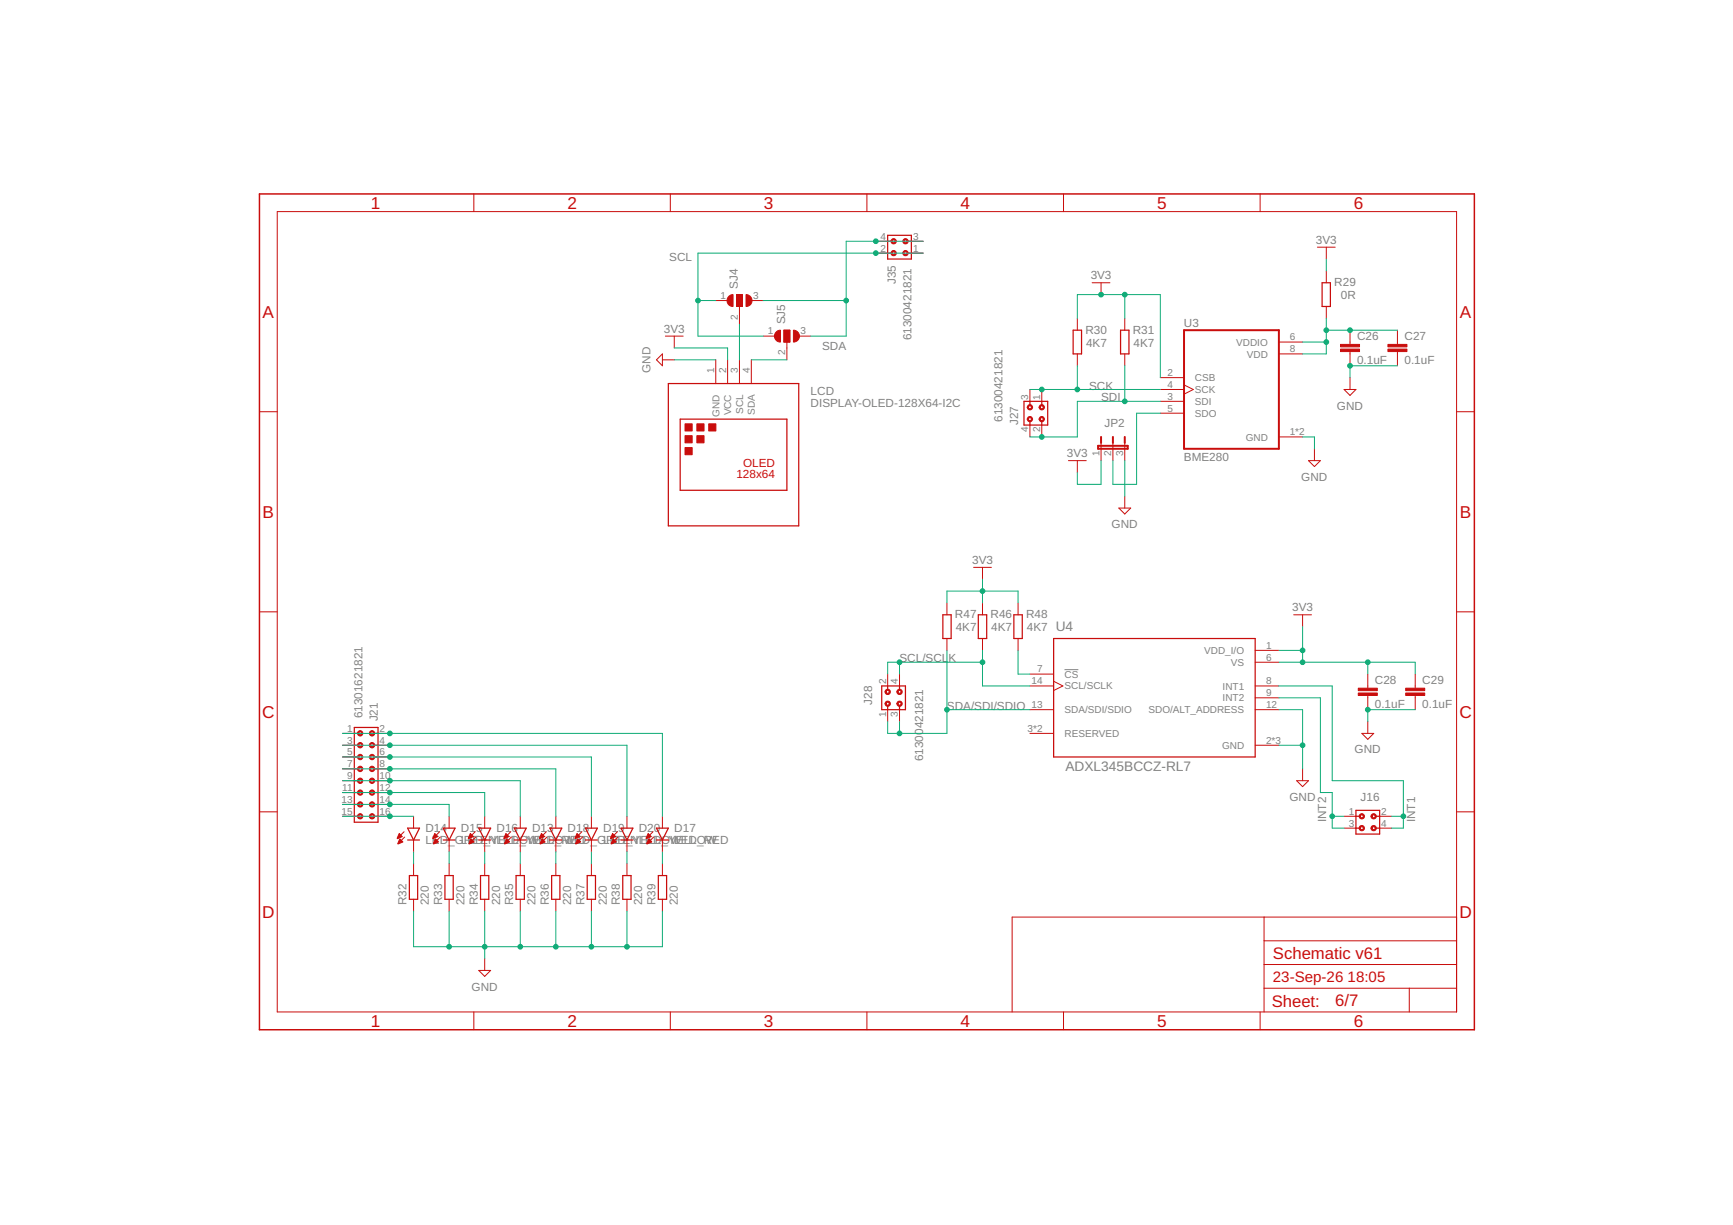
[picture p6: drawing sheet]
<svg xmlns="http://www.w3.org/2000/svg" width="297mm" height="210mm" viewBox="0 0 297 210" stroke-linecap="round" stroke-linejoin="round" font-family="sans-serif">
<path d="M182.5 114.7h2.3" fill="none" stroke="#808080" stroke-width=".17"/>
<g fill="none" stroke="#c90d0c" stroke-width=".17">
<path d="M47.5 36.3h202.2v137.1h-202.2zM81.2 33.2v3.1M114.9 33.2v3.1M148.6 33.2v3.1M182.3 33.2v3.1M216 33.2v3.1M114 57.6h3.1M115.6 57.6v2M122.7 51.5h2M126.2 50.5h1.1v2h-1.1zM126.7 52.5v3.1M128.8 51.5h2"/>
<path d="M130.8 57.6h2M134.4 56.6h1v2h-1zM134.9 58.6v3.1M136.9 57.6h2M150.1 43.4h2M150.1 41.3h2M156.2 43.4h2M156.2 41.3h2M184.7 54.5v2.1M187.2 48.5h3M188.7 48.5v2M192.8 54.5v2.1"/>
<path d="M219.2 58.6h4.1M225.8 42.4h3.1M227.3 42.4v2M227.3 46.4v2.1M227.3 52.5v2M231.4 56.6v2.4M239.5 56.6v2.4M44.5 70.5h3M113.5 60.6v2.1l-1-1zM113.5 61.7h2.1M122.7 61.7v4M124.7 61.7v4"/>
<path d="M126.7 61.7v4M128.8 61.7v4M176.5 66.7v2.1M176.5 72.8v2.1M178.6 66.7v2.1M178.6 72.8v2.1M183.1 78.9h3.1M184.7 60.6v2.1M184.7 78.9v2.1M188.7 75.9v3M190.8 75.9v3M192.8 60.6v2.1"/>
<path d="M192.8 75.9v3M198.9 64.7h4M198.9 70.8h4M198.9 68.8h4M198.9 66.7h4M202.9 66l1.6 .7-1.6 .8M219.2 60.6h4.1M219.2 74.9h4.1M224.3 78.9h2l-1 1zM225.3 76.9v2M230.4 66.7h2l-1 1.1zM231.4 60.2v2.5"/>
<path d="M231.4 64.7v2M239.5 60.2v2.5M249.7 70.5h3M166.9 97.2h3M168.4 97.2v2.1M191.8 87.1h2l-1 1zM192.8 85v2.1M44.5 104.8h3M152.1 115.5v2M154.2 115.5v2M162.3 103.3v2M162.3 109.4v2"/>
<path d="M168.4 103.3v2M168.4 109.4v2M174.5 103.3v2M174.5 109.4v2M176.5 117.5h4.1M176.5 115.5h4.1M180.6 116.7l1.6 .8-1.6 .8M215.1 111.4h4.1M215.1 113.5h4.1M215.1 117.5h4.1M215.1 119.6h4.1M221.7 105.3h3.1"/>
<path d="M223.3 105.3v2.1M234.4 115.5v2.4M234.4 119.1v2.5M242.6 115.5v2.4M242.6 119.1v2.5M249.7 104.8h3M44.5 139.1h3M58.7 125.7h2M58.7 127.7h2M58.7 129.7h2M58.7 131.7h2M58.7 133.8h2"/>
<path d="M58.7 135.8h2M58.7 137.8h2M58.7 139.9h2M64.8 125.7h2M64.8 127.7h2M64.8 129.7h2M64.8 131.7h2M64.8 133.8h2M64.8 135.8h2M64.8 137.8h2M64.8 139.9h2M70.9 139.9v2"/>
<path d="M77 139.9v2M83.1 139.9v2M89.2 139.9v2M95.3 139.9v2M101.4 139.9v2M107.5 139.9v2M113.5 139.9v2M152.1 121.6v2M154.2 121.6v2M176.5 125.7h4.1M176.5 121.6h4.1M215.1 127.7h4.1"/>
<path d="M215.1 121.6h4.1M222.2 133.8h2.1l-1 1zM223.3 131.7v2.1M230.4 139.9h2M233.4 125.7h2.1l-1.1 1zM234.4 123.6v2.1M236.5 139.9h2M249.7 139.1h3M69.3 142.5l-1.2 1.1M69.4 143.4l-1.2 1.1M70.9 143.9v2.1M70.9 148v2"/>
<path d="M70.9 154.1v2M75.4 142.5l-1.2 1.1M75.5 143.4l-1.2 1.1M77 143.9v2.1M77 148v2M77 154.1v2M81.4 142.5l-1.1 1.1M81.6 143.4l-1.2 1.1M83.1 143.9v2.1M83.1 148v2M83.1 154.1v2M87.5 142.5l-1.1 1.1"/>
<path d="M87.7 143.4l-1.2 1.1M89.2 143.9v2.1M89.2 148v2M89.2 154.1v2M93.6 142.5l-1.1 1.1M93.7 143.4l-1.1 1.1M95.3 143.9v2.1M95.3 148v2M95.3 154.1v2M99.7 142.5l-1.1 1.1M99.8 143.4l-1.1 1.1M101.4 143.9v2.1"/>
<path d="M101.4 148v2M101.4 154.1v2M105.8 142.5l-1.1 1.1M105.9 143.4l-1.1 1.1M107.5 143.9v2.1M107.5 148v2M107.5 154.1v2M111.9 142.5l-1.1 1.1M112 143.4l-1.1 1.1M113.5 143.9v2.1M113.5 148v2M113.5 154.1v2"/>
<path d="M216.7 157.1v16.3M230.4 141.9h2M236.5 141.9h2M249.7 157.1h-76.2v16.3M81.2 173.4v3M82.1 166.3h2l-1 1zM83.1 164.3v2M114.9 173.4v3M148.6 173.4v3M182.3 173.4v3M216 173.4v3M216.7 169.3h33"/>
<path d="M216.7 165.3h33M216.7 161.2h33M241.6 169.3v4.1"/>
</g>
<path d="M44.5 33.2h208.2v143.2h-208.2z" fill="none" stroke="#c90d0c" stroke-width=".25"/>
<g fill="none" stroke="#c90d0c" stroke-width=".21">
<path d="M152.1 40.3h4.1v4.1h-4.1zM152.1 41.3h.7M152.1 43.4h.7M155.6 41.3h.6M155.6 43.4h.6M183.9 56.6h1.5v4h-1.5zM192.1 56.6h1.4v4h-1.4zM226.6 48.5h1.4v4h-1.4zM114.6 65.7h22.3v24.4h-22.3zM116.6 71.8h18.3v12.2h-18.3zM175.5 68.8h4.1v4h-4.1zM176.5 68.8v.6"/>
<path d="M176.5 72.2v.6M178.6 68.8v.6M178.6 72.2v.6M151.1 117.5h4.1v4.1h-4.1zM152.1 117.5v.7M154.2 117.5v.7M161.6 105.3h1.4v4.1h-1.4zM167.7 105.3h1.4v4.1h-1.4zM173.8 105.3h1.4v4.1h-1.4zM180.6 109.4h34.5v20.3h-34.5zM60.7 124.7h4.1v16.2h-4.1zM60.7 131.7h.7"/>
<path d="M60.7 129.7h.7M60.7 127.7h.7M60.7 125.7h.7M60.7 133.8h.7M60.7 139.9h.7M60.7 137.8h.7M60.7 135.8h.7M64.1 131.7h.7M64.1 129.7h.7M64.1 127.7h.7M64.1 125.7h.7M64.1 133.8h.7"/>
<path d="M64.1 139.9h.7M64.1 137.8h.7M64.1 135.8h.7M152.1 120.9v.7M154.2 120.9v.7M232.4 139.9h.7M232.4 138.9h4.1v4h-4.1zM235.8 139.9h.7M69.9 143.9h2M69.9 141.9h2l-1 2zM70.2 150h1.4v4.1h-1.4zM76 143.9h2"/>
<path d="M76 141.9h2l-1 2zM76.3 150h1.4v4.1h-1.4zM82.1 143.9h2M82.1 141.9h2l-1 2zM82.4 150h1.4v4.1h-1.4zM88.2 141.9h2l-1 2zM88.2 143.9h2M88.5 150h1.4v4.1h-1.4zM94.3 143.9h2M94.3 141.9h2l-1 2zM94.6 150h1.4v4.1h-1.4zM100.4 143.9h2"/>
<path d="M100.4 141.9h2l-1 2zM100.6 150h1.5v4.1h-1.5zM106.4 143.9h2.1M106.4 141.9h2.1l-1 2zM106.7 150h1.5v4.1h-1.5zM112.5 143.9h2.1M112.5 141.9h2.1l-1.1 2zM112.8 150h1.5v4.1h-1.5zM232.4 141.9h.7M235.8 141.9h.7"/>
</g>
<g fill="#c90d0c" stroke="#c90d0c" stroke-width=".17">
<path d="M117.4 72.6h1.2v1.3h-1.2z"/>
<path d="M119.4 72.6h1.3v1.3h-1.3z"/>
<path d="M117.4 74.7h1.2v1.2h-1.2z"/>
<path d="M121.5 72.6h1.2v1.3h-1.2z"/>
<path d="M117.4 76.7h1.2v1.2h-1.2z"/>
<path d="M119.4 74.7h1.3v1.2h-1.3z"/>
<path d="M229.8 59.8h3.2v.4h-3.2z"/>
<path d="M229.8 59h3.2v.4h-3.2z"/>
<path d="M237.9 59.8h3.3v.4h-3.3z"/>
<path d="M237.9 59h3.3v.4h-3.3z"/>
<path d="M232.8 118.7h3.3v.5h-3.3z"/>
<path d="M232.8 117.9h3.3v.4h-3.3z"/>
<path d="M240.9 118.7h3.3v.5h-3.3z"/>
<path d="M240.9 117.9h3.3v.4h-3.3z"/>
<path d="M126.2 50.5h1.1v2h-1.1z"/>
<path d="M134.4 56.6h1v2h-1z"/>
</g>
<path d="M202.9 56.6h16.3v20.3h-16.3zM188.2 76.4h5.1v.5h-5.1zM188.7 74.9v1M190.8 74.9v1M192.8 74.9v1" fill="none" stroke="#c90d0c" stroke-width=".34"/>
<g fill="#c90d0c" stroke="#c90d0c" stroke-width=".17">
<path d="M176.3 71.5a.45 .45 0 0 1 .6 .1 .45 .45 0 0 1-.3 .7 .45 .45 0 0 1-.5-.5h.2a.26 .26 0 0 1 .3-.2 .26 .26 0 0 1 .1 .4 .26 .26 0 0 1-.4-.1v-.1h-.2z" fill-rule="evenodd"/>
<path d="M178.3 71.5a.45 .45 0 0 1 .7 .1 .45 .45 0 0 1-.4 .7 .45 .45 0 0 1-.5-.5h.2a.26 .26 0 0 1 .4-.2 .26 .26 0 0 1 0 .4 .26 .26 0 0 1-.4-.1v-.1h-.2z" fill-rule="evenodd"/>
<path d="M178.3 69.4a.46 .46 0 0 1 .7 .2 .46 .46 0 0 1-.4 .6 .46 .46 0 0 1-.5-.4h.2a.26 .26 0 0 1 .4-.2 .26 .26 0 0 1 0 .4 .26 .26 0 0 1-.4-.1v-.1h-.2z" fill-rule="evenodd"/>
<path d="M176.3 69.4a.46 .46 0 0 1 .6 .2 .46 .46 0 0 1-.3 .6 .46 .46 0 0 1-.5-.4h.2a.26 .26 0 0 1 .3-.2 .26 .26 0 0 1 .1 .4 .26 .26 0 0 1-.4-.1v-.1h-.2z" fill-rule="evenodd"/>
<path d="M63.5 131.4a.46 .46 0 0 1 .7 .2 .46 .46 0 0 1-.3 .6 .46 .46 0 0 1-.6-.5h.2a.26 .26 0 0 1 .4-.2 .26 .26 0 0 1 .1 .5 .26 .26 0 0 1-.5-.1v-.2h-.2z" fill-rule="evenodd"/>
<path d="M63.5 129.4a.46 .46 0 0 1 .7 .1 .46 .46 0 0 1-.3 .7 .46 .46 0 0 1-.6-.5h.2a.26 .26 0 0 1 .4-.2 .26 .26 0 0 1 .1 .4 .26 .26 0 0 1-.5-.1v-.1h-.2z" fill-rule="evenodd"/>
<path d="M63.5 127.3a.46 .46 0 0 1 .7 .2 .46 .46 0 0 1-.3 .6 .46 .46 0 0 1-.6-.4h.2a.26 .26 0 0 1 .4-.2 .26 .26 0 0 1 .1 .4 .26 .26 0 0 1-.5-.1v-.1h-.2z" fill-rule="evenodd"/>
<path d="M63.5 125.3a.46 .46 0 0 1 .7 .2 .46 .46 0 0 1-.3 .6 .46 .46 0 0 1-.6-.4h.2a.26 .26 0 0 1 .4-.3 .26 .26 0 0 1 .1 .5 .26 .26 0 0 1-.5-.1v-.1h-.2z" fill-rule="evenodd"/>
<path d="M63.5 133.4a.46 .46 0 0 1 .7 .2 .46 .46 0 0 1-.3 .6 .46 .46 0 0 1-.6-.4h.2a.26 .26 0 0 1 .4-.2 .26 .26 0 0 1 .1 .4 .26 .26 0 0 1-.5-.1v-.1h-.2z" fill-rule="evenodd"/>
<path d="M61.4 125.3a.46 .46 0 0 1 .7 .2 .46 .46 0 0 1-.3 .6 .46 .46 0 0 1-.5-.4h.2a.26 .26 0 0 1 .4-.3 .26 .26 0 0 1 0 .5 .26 .26 0 0 1-.4-.1v-.1h-.2z" fill-rule="evenodd"/>
<path d="M61.4 127.3a.46 .46 0 0 1 .7 .2 .46 .46 0 0 1-.3 .6 .46 .46 0 0 1-.5-.4h.2a.26 .26 0 0 1 .4-.2 .26 .26 0 0 1 0 .4 .26 .26 0 0 1-.4-.1v-.1h-.2z" fill-rule="evenodd"/>
<path d="M61.4 129.4a.46 .46 0 0 1 .7 .1 .46 .46 0 0 1-.3 .7 .46 .46 0 0 1-.5-.5h.2a.26 .26 0 0 1 .4-.2 .26 .26 0 0 1 0 .4 .26 .26 0 0 1-.4-.1v-.1h-.2z" fill-rule="evenodd"/>
<path d="M61.4 131.4a.46 .46 0 0 1 .7 .2 .46 .46 0 0 1-.3 .6 .46 .46 0 0 1-.5-.5h.2a.26 .26 0 0 1 .4-.2 .26 .26 0 0 1 0 .5 .26 .26 0 0 1-.4-.1v-.2h-.2z" fill-rule="evenodd"/>
<path d="M61.4 133.4a.46 .46 0 0 1 .7 .2 .46 .46 0 0 1-.3 .6 .46 .46 0 0 1-.5-.4h.2a.26 .26 0 0 1 .4-.2 .26 .26 0 0 1 0 .4 .26 .26 0 0 1-.4-.1v-.1h-.2z" fill-rule="evenodd"/>
<path d="M63.5 139.5a.46 .46 0 0 1 .7 .2 .46 .46 0 0 1-.3 .6 .46 .46 0 0 1-.6-.4h.2a.26 .26 0 0 1 .4-.2 .26 .26 0 0 1 .1 .4 .26 .26 0 0 1-.5-.1v-.1h-.2z" fill-rule="evenodd"/>
<path d="M63.5 137.5a.46 .46 0 0 1 .7 .2 .46 .46 0 0 1-.3 .6 .46 .46 0 0 1-.6-.5h.2a.26 .26 0 0 1 .4-.2 .26 .26 0 0 1 .1 .4 .26 .26 0 0 1-.5 0v-.2h-.2z" fill-rule="evenodd"/>
<path d="M63.5 135.5a.46 .46 0 0 1 .7 .1 .46 .46 0 0 1-.3 .7 .46 .46 0 0 1-.6-.5h.2a.26 .26 0 0 1 .4-.2 .26 .26 0 0 1 .1 .4 .26 .26 0 0 1-.5-.1v-.1h-.2z" fill-rule="evenodd"/>
<path d="M61.4 135.5a.46 .46 0 0 1 .7 .1 .46 .46 0 0 1-.3 .7 .46 .46 0 0 1-.5-.5h.2a.26 .26 0 0 1 .4-.2 .26 .26 0 0 1 0 .4 .26 .26 0 0 1-.4-.1v-.1h-.2z" fill-rule="evenodd"/>
<path d="M61.4 137.5a.46 .46 0 0 1 .7 .2 .46 .46 0 0 1-.3 .6 .46 .46 0 0 1-.5-.5h.2a.26 .26 0 0 1 .4-.2 .26 .26 0 0 1 0 .4 .26 .26 0 0 1-.4 0v-.2h-.2z" fill-rule="evenodd"/>
<path d="M61.4 139.5a.46 .46 0 0 1 .7 .2 .46 .46 0 0 1-.3 .6 .46 .46 0 0 1-.5-.4h.2a.26 .26 0 0 1 .4-.2 .26 .26 0 0 1 0 .4 .26 .26 0 0 1-.4-.1v-.1h-.2z" fill-rule="evenodd"/>
<path d="M153.9 118.2a.46 .46 0 0 1 .7 .1 .46 .46 0 0 1-.3 .7 .46 .46 0 0 1-.6-.4h.2a.26 .26 0 0 1 .4-.3 .26 .26 0 0 1 .1 .4 .26 .26 0 0 1-.5 0l-.2-.1z" fill-rule="evenodd"/>
<path d="M151.9 118.2a.46 .46 0 0 1 .7 .1 .46 .46 0 0 1-.3 .7 .46 .46 0 0 1-.6-.4h.2a.26 .26 0 0 1 .4-.3 .26 .26 0 0 1 0 .4 .26 .26 0 0 1-.4 0l-.2-.1z" fill-rule="evenodd"/>
<path d="M151.9 120.2a.46 .46 0 0 1 .7 .2 .46 .46 0 0 1-.3 .6 .46 .46 0 0 1-.6-.4h.2a.26 .26 0 0 1 .4-.3 .26 .26 0 0 1 0 .5 .26 .26 0 0 1-.4-.1l-.2-.1z" fill-rule="evenodd"/>
<path d="M153.9 120.2a.46 .46 0 0 1 .7 .2 .46 .46 0 0 1-.3 .6 .46 .46 0 0 1-.6-.4h.2a.26 .26 0 0 1 .4-.3 .26 .26 0 0 1 .1 .5 .26 .26 0 0 1-.5-.1l-.2-.1z" fill-rule="evenodd"/>
<path d="M86.7 142.8l.5 .6-.8 .3z" fill-rule="evenodd"/>
<path d="M86.8 143.7l.5 .6-.8 .3z" fill-rule="evenodd"/>
<path d="M68.4 142.8l.6 .6-.9 .3z" fill-rule="evenodd"/>
<path d="M68.5 143.7l.6 .6-.9 .3z" fill-rule="evenodd"/>
<path d="M74.5 142.8l.6 .6-.9 .3z" fill-rule="evenodd"/>
<path d="M74.6 143.7l.6 .6-.9 .3z" fill-rule="evenodd"/>
<path d="M80.6 142.8l.5 .6-.8 .3z" fill-rule="evenodd"/>
<path d="M80.7 143.7l.5 .6-.8 .3z" fill-rule="evenodd"/>
<path d="M111.1 142.8l.5 .6-.8 .3z" fill-rule="evenodd"/>
<path d="M111.2 143.7l.5 .6-.8 .3z" fill-rule="evenodd"/>
<path d="M92.8 142.8l.5 .6-.8 .3z" fill-rule="evenodd"/>
<path d="M92.9 143.7l.5 .6-.8 .3z" fill-rule="evenodd"/>
<path d="M98.9 142.8l.5 .6-.8 .3z" fill-rule="evenodd"/>
<path d="M99 143.7l.5 .6-.8 .3z" fill-rule="evenodd"/>
<path d="M105 142.8l.5 .6-.8 .3z" fill-rule="evenodd"/>
<path d="M105.1 143.7l.5 .6-.8 .3z" fill-rule="evenodd"/>
<path d="M127.9 50.5a1.02 1.02 0 0 1 1 1 1.02 1.02 0 0 1-1 1z" fill-rule="evenodd"/>
<path d="M125 50.7l.6-.2v2a1.01 1.01 0 0 1-.9-.6 1.01 1.01 0 0 1 .3-1.2z" fill-rule="evenodd"/>
<path d="M136 56.6a1.02 1.02 0 0 1 1 1 1.02 1.02 0 0 1-1 1z" fill-rule="evenodd"/>
<path d="M133.1 56.8l.7-.2v2a1.01 1.01 0 0 1-1-.6 1.01 1.01 0 0 1 .3-1.2z" fill-rule="evenodd"/>
<path d="M152.9 41a.46 .46 0 0 1 .7 .2 .46 .46 0 0 1-.3 .6 .46 .46 0 0 1-.6-.5h.2a.26 .26 0 0 1 .4-.2 .26 .26 0 0 1 0 .4 .26 .26 0 0 1-.4 0v-.2h-.2z" fill-rule="evenodd"/>
<path d="M152.9 43a.46 .46 0 0 1 .7 .2 .46 .46 0 0 1-.3 .6 .46 .46 0 0 1-.6-.4h.2a.26 .26 0 0 1 .4-.2 .26 .26 0 0 1 0 .4 .26 .26 0 0 1-.4-.1v-.1h-.2z" fill-rule="evenodd"/>
<path d="M154.9 43a.46 .46 0 0 1 .7 .2 .46 .46 0 0 1-.3 .6 .46 .46 0 0 1-.6-.4h.2a.26 .26 0 0 1 .4-.2 .26 .26 0 0 1 .1 .4 .26 .26 0 0 1-.4-.1l-.1-.1h-.2z" fill-rule="evenodd"/>
<path d="M154.9 41a.46 .46 0 0 1 .7 .2 .46 .46 0 0 1-.3 .6 .46 .46 0 0 1-.6-.5h.2a.26 .26 0 0 1 .4-.2 .26 .26 0 0 1 .1 .4 .26 .26 0 0 1-.4 0l-.1-.2h-.2z" fill-rule="evenodd"/>
<path d="M235.2 141.5a.46 .46 0 0 1 .7 .2 .46 .46 0 0 1-.3 .6 .46 .46 0 0 1-.6-.4h.2a.25 .25 0 0 1 .4-.2 .25 .25 0 0 1 0 .4 .25 .25 0 0 1-.4-.1v-.1h-.2z" fill-rule="evenodd"/>
<path d="M235.2 139.5a.46 .46 0 0 1 .7 .2 .46 .46 0 0 1-.4 .6 .46 .46 0 0 1-.5-.4h.2a.25 .25 0 0 1 .4-.2 .25 .25 0 0 1 0 .4 .25 .25 0 0 1-.4-.1v-.1h-.2z" fill-rule="evenodd"/>
<path d="M233.1 139.5a.46 .46 0 0 1 .7 .2 .46 .46 0 0 1-.3 .6 .46 .46 0 0 1-.5-.4h.2a.25 .25 0 0 1 .3-.2 .25 .25 0 0 1 .1 .4 .25 .25 0 0 1-.4-.1v-.1h-.2z" fill-rule="evenodd"/>
<path d="M233.1 141.5a.46 .46 0 0 1 .7 .2 .46 .46 0 0 1-.3 .6 .46 .46 0 0 1-.5-.4h.2a.25 .25 0 0 1 .3-.2 .25 .25 0 0 1 .1 .4 .25 .25 0 0 1-.4-.1v-.1h-.2z" fill-rule="evenodd"/>
</g>
<g fill="none" stroke="#0dab76" stroke-width=".17">
<path d="M115.6 59.6h9.1v2.1M119.6 51.5h3.1M126.7 55.6v6.1M130.8 51.5h14.2M158.2 41.3h-13.2v16.3h-6.1M158.2 43.4h-38.6v14.2h11.2M184.7 54.5v-4h14.2v14.2M192.8 50.5v4M223.3 58.6h4M227.3 54.5v6.1h-4M227.3 44.4v2M227.3 56.6h12.2"/>
<path d="M115.6 61.7h7.1M128.8 61.7h6.1M176.5 66.7h22.4M184.7 62.7v4M188.7 78.9v4.1h-4v-2M192.8 62.7v6.1M192.8 78.9v6.1M198.9 68.8h-14.2v6.1h-8.2M198.9 70.8h-4.1v12.2h-4v-4.1M223.3 74.9h2v2M239.5 62.7h-8.1v2M168.4 99.3v4"/>
<path d="M154.2 113.5v2M162.3 103.3v-2h12.2v2M162.3 111.4v14.3h-10.2v-2.1M168.4 111.4v6.1h8.1M168.4 113.5h-16.3v2M174.5 111.4v4.1h2M219.2 111.4h4.1M219.2 113.5h23.4v2M219.2 119.6h7.1v16.2h2v6.1h2.1M219.2 117.5h9.1v16.3h12.2v8.1h-2M223.3 107.4v6.1M234.4 113.5v2"/>
<path d="M58.7 135.8h24.4v4.1M58.7 125.7h54.8v14.2M58.7 127.7h48.8v12.2M58.7 129.7h42.7v10.2M58.7 131.7h36.6v8.2M58.7 133.8h30.5v6.1M58.7 137.8h18.3v2.1M58.7 139.9h12.2M154.2 123.6v2.1M162.3 121.6h14.2M219.2 121.6h4.1v10.1M219.2 127.7h4.1"/>
<path d="M228.3 139.9h2.1M238.5 139.9h2M242.6 121.6h-8.2v2M70.9 146v2M70.9 156.1v6.1h42.6v-6.1M77 146v2M77 156.1v6.1M83.1 146v2M83.1 156.1v8.2M89.2 146v2M89.2 156.1v6.1M95.3 146v2"/>
<path d="M95.3 156.1v6.1M101.4 146v2M101.4 156.1v6.1M107.5 146v2M107.5 156.1v6.1M113.5 146v2"/>
</g>
<g fill="#0dab76" stroke="#0dab76" stroke-width=".17">
<circle cx="227.3" cy="58.6" r=".4"/>
<circle cx="227.3" cy="56.6" r=".4"/>
<circle cx="231.4" cy="56.6" r=".4"/>
<circle cx="188.7" cy="50.5" r=".4"/>
<circle cx="192.8" cy="50.5" r=".4"/>
<circle cx="168.4" cy="101.3" r=".4"/>
<circle cx="223.3" cy="111.4" r=".4"/>
<circle cx="223.3" cy="113.5" r=".4"/>
<circle cx="234.4" cy="113.5" r=".4"/>
<circle cx="231.4" cy="62.7" r=".4"/>
<circle cx="83.1" cy="162.2" r=".4"/>
<circle cx="107.5" cy="162.2" r=".4"/>
<circle cx="101.4" cy="162.2" r=".4"/>
<circle cx="95.3" cy="162.2" r=".4"/>
<circle cx="89.2" cy="162.2" r=".4"/>
<circle cx="77" cy="162.2" r=".4"/>
<circle cx="223.3" cy="127.7" r=".4"/>
<circle cx="234.4" cy="121.6" r=".4"/>
<circle cx="192.8" cy="68.8" r=".4"/>
<circle cx="178.6" cy="74.9" r=".4"/>
<circle cx="184.7" cy="66.7" r=".4"/>
<circle cx="178.6" cy="66.7" r=".4"/>
<circle cx="66.8" cy="139.9" r=".4"/>
<circle cx="66.8" cy="137.8" r=".4"/>
<circle cx="66.8" cy="135.8" r=".4"/>
<circle cx="66.8" cy="133.8" r=".4"/>
<circle cx="66.8" cy="131.7" r=".4"/>
<circle cx="66.8" cy="129.7" r=".4"/>
<circle cx="66.8" cy="127.7" r=".4"/>
<circle cx="66.8" cy="125.7" r=".4"/>
<circle cx="168.4" cy="113.5" r=".4"/>
<circle cx="154.2" cy="113.5" r=".4"/>
<circle cx="162.3" cy="121.6" r=".4"/>
<circle cx="154.2" cy="125.7" r=".4"/>
<circle cx="145" cy="51.5" r=".4"/>
<circle cx="150.1" cy="41.3" r=".4"/>
<circle cx="119.6" cy="51.5" r=".4"/>
<circle cx="150.1" cy="43.4" r=".4"/>
<circle cx="240.5" cy="139.9" r=".4"/>
<circle cx="228.3" cy="139.9" r=".4"/>
</g>
<g font-size="2.9" fill="#c90d0c">
<text x="63.6" y="35.8">1</text>
<text x="97.3" y="35.8">2</text>
<text x="130.9" y="35.8">3</text>
<text x="164.6" y="35.8">4</text>
<text x="198.3" y="35.8">5</text>
<text x="232" y="35.8">6</text>
<text x="45" y="54.4">A</text>
<text x="250.2" y="54.4">A</text>
<text x="45" y="88.7">B</text>
<text x="250.2" y="88.7">B</text>
<text x="44.9" y="123">C</text>
<text x="250.1" y="123">C</text>
<text x="44.9" y="157.3">D</text>
<text x="250.1" y="157.3">D</text>
<text x="218.2" y="164.3">Schematic v61</text>
<text x="218" y="172.5">Sheet:</text>
<text x="228.8" y="172.4">6/7</text>
<text x="63.6" y="176">1</text>
<text x="97.3" y="176">2</text>
<text x="130.9" y="176">3</text>
<text x="164.6" y="176">4</text>
<text x="198.3" y="176">5</text>
<text x="232" y="176">6</text>
</g>
<g font-size="2.6" fill="#c90d0c">
<text x="218.2" y="168.3">23-Sep-26</text>
<text x="231" y="168.3">18:05</text>
</g>
<g font-size="2.3" fill="#808080">
<text x="180.9" y="108.1">U4</text>
<text x="182.6" y="132.1">ADXL345BCCZ-RL7</text>
</g>
<g font-size="2" fill="#808080">
<text x="225.5" y="41.8">3V3</text>
<text x="114.7" y="44.8">SCL</text>
<text x="186.9" y="47.8">3V3</text>
<text x="126.4" y="49.5" transform="rotate(-90 126.4 49.5)">SJ4</text>
<text x="153.6" y="48.7" transform="rotate(-90 153.6 48.7)">J35</text>
<text x="228.7" y="49">R29</text>
<text x="229.8" y="51.3">0R</text>
<text x="113.8" y="57">3V3</text>
<text x="134.6" y="55.6" transform="rotate(-90 134.6 55.6)">SJ5</text>
<text x="156.2" y="58.3" transform="rotate(-90 156.2 58.3)">61300421821</text>
<text x="186" y="57.2">R30</text>
<text x="186.2" y="59.4">4K7</text>
<text x="194.2" y="57.2">R31</text>
<text x="194.3" y="59.4">4K7</text>
<text x="202.9" y="56.1">U3</text>
<text x="232.6" y="58.3">C26</text>
<text x="240.7" y="58.3">C27</text>
<text x="111.5" y="63.9" transform="rotate(-90 111.5 63.9)">GND</text>
<text x="140.9" y="60">SDA</text>
<text x="232.6" y="62.4">0.1uF</text>
<text x="240.7" y="62.4">0.1uF</text>
<text x="138.9" y="69.8">DISPLAY-OLED-128X64-I2C</text>
<text x="138.9" y="67.8">LCD</text>
<text x="186.7" y="66.7">SCK</text>
<text x="188.7" y="68.8">SDI</text>
<text x="229.1" y="70.2">GND</text>
<text x="171.9" y="72.3" transform="rotate(-90 171.9 72.3)">61300421821</text>
<text x="174.5" y="72.8" transform="rotate(-90 174.5 72.8)">J27</text>
<text x="189.3" y="73.2">JP2</text>
<text x="182.9" y="78.3">3V3</text>
<text x="202.9" y="78.9">BME280</text>
<text x="223" y="82.4">GND</text>
<text x="190.5" y="90.5">GND</text>
<text x="166.6" y="96.6">3V3</text>
<text x="163.7" y="105.9">R47</text>
<text x="169.8" y="105.9">R46</text>
<text x="175.9" y="105.9">R48</text>
<text x="221.5" y="104.7">3V3</text>
<text x="154.2" y="113.5">SCL/SCL</text>
<text x="162.6" y="113.5">K</text>
<text x="163.8" y="108.2">4K7</text>
<text x="169.9" y="108.2">4K7</text>
<text x="176" y="108.2">4K7</text>
<text x="235.7" y="117.2">C28</text>
<text x="243.8" y="117.2">C29</text>
<text x="62.1" y="123.1" transform="rotate(-90 62.1 123.1)">61301621821</text>
<text x="64.8" y="123.6" transform="rotate(-90 64.8 123.6)">J21</text>
<text x="149.5" y="120.8" transform="rotate(-90 149.5 120.8)">J28</text>
<text x="162.3" y="121.6">SDA/SDI/SDIO</text>
<text x="235.7" y="121.3">0.1uF</text>
<text x="243.8" y="121.3">0.1uF</text>
<text x="158.2" y="130.4" transform="rotate(-90 158.2 130.4)">61300421821</text>
<text x="232.2" y="129.1">GND</text>
<text x="221" y="137.2">GND</text>
<text x="233.2" y="137.2">J16</text>
<text x="72.9" y="142.5">D14</text>
<text x="79" y="142.5">D15</text>
<text x="85.1" y="142.5">D16</text>
<text x="91.2" y="142.5">D13</text>
<text x="97.3" y="142.5">D18</text>
<text x="103.4" y="142.5">D19</text>
<text x="109.5" y="142.5">D20</text>
<text x="115.6" y="142.5">D17</text>
<text x="227.3" y="140.9" transform="rotate(-90 227.3 140.9)">INT2</text>
<text x="242.6" y="140.9" transform="rotate(-90 242.6 140.9)">INT1</text>
<text x="72.9" y="144.6">LED_GLREEDE_NLED_YLELLOWED_GLREEDE_NLED_YLELLOW</text>
<text x="84" y="144.6">YELLOWED_RLED</text>
<text x="108.4" y="144.6">YELLOWED_RED</text>
<text x="69.7" y="155.1" transform="rotate(-90 69.7 155.1)">R32</text>
<text x="73.5" y="155.1" transform="rotate(-90 73.5 155.1)">220</text>
<text x="75.8" y="155.1" transform="rotate(-90 75.8 155.1)">R33</text>
<text x="79.6" y="155.1" transform="rotate(-90 79.6 155.1)">220</text>
<text x="81.9" y="155.1" transform="rotate(-90 81.9 155.1)">R34</text>
<text x="85.7" y="155.1" transform="rotate(-90 85.7 155.1)">220</text>
<text x="88" y="155.1" transform="rotate(-90 88 155.1)">R35</text>
<text x="91.8" y="155.1" transform="rotate(-90 91.8 155.1)">220</text>
<text x="94.1" y="155.1" transform="rotate(-90 94.1 155.1)">R36</text>
<text x="97.9" y="155.1" transform="rotate(-90 97.9 155.1)">220</text>
<text x="100.2" y="155.1" transform="rotate(-90 100.2 155.1)">R37</text>
<text x="104" y="155.1" transform="rotate(-90 104 155.1)">220</text>
<text x="106.3" y="155.1" transform="rotate(-90 106.3 155.1)">R38</text>
<text x="110.1" y="155.1" transform="rotate(-90 110.1 155.1)">220</text>
<text x="112.3" y="155.1" transform="rotate(-90 112.3 155.1)">R39</text>
<text x="116.2" y="155.1" transform="rotate(-90 116.2 155.1)">220</text>
<text x="80.8" y="169.7">GND</text>
</g>
<g font-size="2" fill="#c90d0c">
<text x="126.2" y="82">128x64</text>
<text x="127.4" y="79.9">OLED</text>
</g>
<g font-size="1.7" fill="#808080">
<text x="150.9" y="41.1">4</text>
<text x="156.5" y="41.1">3</text>
<text x="150.9" y="43.1">2</text>
<text x="156.5" y="43.1">1</text>
<text x="123.5" y="51.2">1</text>
<text x="129.1" y="51.2">3</text>
<text x="126.5" y="54.8" transform="rotate(-90 126.5 54.8)">2</text>
<text x="131.6" y="57.3">1</text>
<text x="137.2" y="57.3">3</text>
<text x="211.9" y="59.2">VDDIO</text>
<text x="221.1" y="58.3">6</text>
<text x="122.4" y="63.9" transform="rotate(-90 122.4 63.9)">1</text>
<text x="124.4" y="63.9" transform="rotate(-90 124.4 63.9)">2</text>
<text x="126.5" y="63.9" transform="rotate(-90 126.5 63.9)">3</text>
<text x="128.5" y="63.9" transform="rotate(-90 128.5 63.9)">4</text>
<text x="134.6" y="60.9" transform="rotate(-90 134.6 60.9)">2</text>
<text x="200.1" y="64.4">2</text>
<text x="204.8" y="65.3">CSB</text>
<text x="213.7" y="61.3">VDD</text>
<text x="221.1" y="60.4">8</text>
<text x="123.3" y="71.4" transform="rotate(-90 123.3 71.4)">GND</text>
<text x="125.3" y="71.2" transform="rotate(-90 125.3 71.2)">VCC</text>
<text x="127.4" y="70.9" transform="rotate(-90 127.4 70.9)">SCL</text>
<text x="129.4" y="71.1" transform="rotate(-90 129.4 71.1)">SDA</text>
<text x="176.2" y="68.5" transform="rotate(-90 176.2 68.5)">3</text>
<text x="178.3" y="68.5" transform="rotate(-90 178.3 68.5)">1</text>
<text x="200.1" y="70.5">5</text>
<text x="200.1" y="68.5">3</text>
<text x="200.1" y="66.5">4</text>
<text x="204.8" y="71.4">SDO</text>
<text x="204.8" y="69.4">SDI</text>
<text x="204.8" y="67.4">SCK</text>
<text x="176.2" y="74.1" transform="rotate(-90 176.2 74.1)">4</text>
<text x="178.3" y="74.1" transform="rotate(-90 178.3 74.1)">2</text>
<text x="213.5" y="75.5">GND</text>
<text x="221.1" y="74.6">1*2</text>
<text x="188.4" y="78.1" transform="rotate(-90 188.4 78.1)">1</text>
<text x="190.5" y="78.1" transform="rotate(-90 190.5 78.1)">2</text>
<text x="192.5" y="78.1" transform="rotate(-90 192.5 78.1)">3</text>
<text x="206.4" y="112.1">VDD_I/O</text>
<text x="217" y="111.2">1</text>
<text x="217" y="113.2">6</text>
<text x="151.9" y="117.2" transform="rotate(-90 151.9 117.2)">2</text>
<text x="153.9" y="117.2" transform="rotate(-90 153.9 117.2)">4</text>
<text x="176.8" y="117.2">14</text>
<text x="177.8" y="115.2">7</text>
<text x="182.5" y="116.1">CS</text>
<text x="182.5" y="118.1">SCL/SCLK</text>
<text x="209.6" y="118.1">INT1</text>
<text x="211" y="114.1">VS</text>
<text x="217" y="117.2">8</text>
<text x="217" y="119.3">9</text>
<text x="59.5" y="125.4">1</text>
<text x="65.1" y="125.4">2</text>
<text x="151.9" y="122.8" transform="rotate(-90 151.9 122.8)">1</text>
<text x="153.9" y="122.8" transform="rotate(-90 153.9 122.8)">3</text>
<text x="176.1" y="125.4">3*2</text>
<text x="176.8" y="121.3">13</text>
<text x="182.5" y="122.2">SDA/SDI/SDIO</text>
<text x="196.9" y="122.2">SDO/ALT_ADDRESS</text>
<text x="209.6" y="120.2">INT2</text>
<text x="217" y="121.3">12</text>
<text x="59.5" y="127.4">3</text>
<text x="59.5" y="129.4">5</text>
<text x="59.5" y="131.5">7</text>
<text x="65.1" y="127.4">4</text>
<text x="65.1" y="129.4">6</text>
<text x="65.1" y="131.5">8</text>
<text x="182.5" y="126.3">RESERVED</text>
<text x="209.5" y="128.3">GND</text>
<text x="217" y="127.4">2*3</text>
<text x="58.5" y="137.6">13</text>
<text x="58.7" y="135.5">11</text>
<text x="59.5" y="133.5">9</text>
<text x="65.1" y="133.5">10</text>
<text x="65.1" y="135.5">12</text>
<text x="65.1" y="137.6">14</text>
<text x="58.5" y="139.6">15</text>
<text x="65.1" y="139.6">16</text>
<text x="231.2" y="139.6">1</text>
<text x="231.2" y="141.6">3</text>
<text x="236.7" y="139.6">2</text>
<text x="236.7" y="141.6">4</text>
</g>
</svg>
